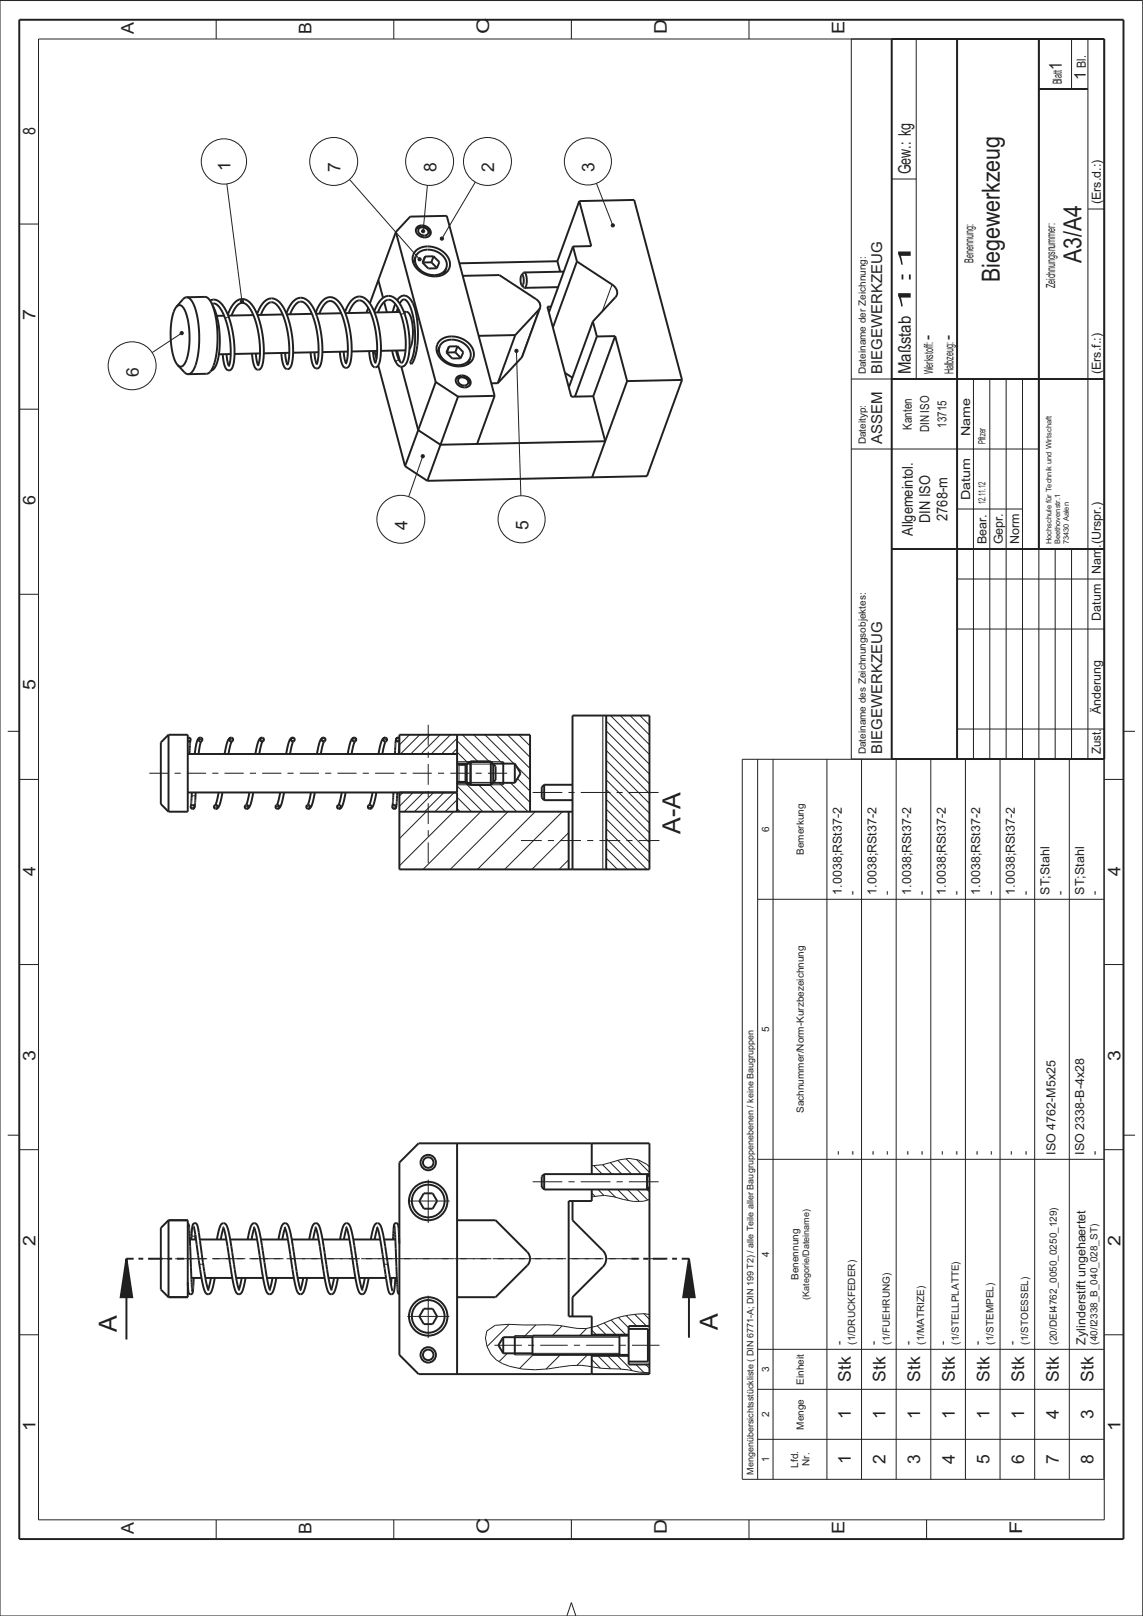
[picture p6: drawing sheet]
<svg xmlns="http://www.w3.org/2000/svg" width="210mm" height="297mm" viewBox="0 0 210 297" stroke-linecap="round" stroke-linejoin="round" font-family="sans-serif">
<path d="M126.5 231.2l1.1 7.1h-2.1z" fill="#231f20"/>
<path d="M126.5 231.2l1.1 7.1h-2.1z" fill="none" stroke="#231f20" stroke-width=".36"/>
<path d="M23.2 231.2l1.1 7.1h-2.1z" fill="#231f20"/>
<g fill="none" stroke="#231f20" stroke-width=".36">
<path d="M163.8 7.2h39v132.2h-39zM175.8 7.2v132.2M190.8 16.3h9M190.8 7.2v93.7M163.8 69.6h39M163.8 100.9h39M23.2 231.2l1.1 7.1h-2.1zM24.5 231.2h-1.3v14.9M25.4 231.2h.9M27.2 231.2h2.6M30.7 231.2h.9M32.5 231.2h1.3"/>
<path d="M115.9 231.2h1.3M118.1 231.2h.9M119.9 231.2h2.6M123.4 231.2h.9M125.2 231.2h1.3v14.5"/>
</g>
<g fill="none" stroke="#231f20" stroke-width=".18">
<path d="M34.9 135.6l-.4 .1M35 136l-.5 .1M37 136.1l-.2 .1M37.1 135.7l-.6 .2M42.7 136.1l-.4 .1M42.8 135.7l-.7 .2M48.4 135.7l-.6 .1M48.4 136l-.5 .2M54 135.6l-.6 .2M54.1 136l-.6 .1M59.6 135.6l-.5 .1M59.8 135.9l-.7 .2"/>
<path d="M65.2 135.5l-.4 .2M65.4 135.8l-.6 .2M70.8 135.5l-.3 .1M71.1 135.8l-.7 .2M73.3 135.6l-.5 .1M73.3 135.9l-.5 .2M75.2 135l-1.9 1.8M77.1 135l-3.6 3.5M79 135l-3.6 3.5M80.8 135l-3.5 3.5M82.7 135l-3.5 3.5M83.9 137.5l-1 1"/>
<path d="M83.9 135.6l-2.8 2.9M83.9 138.2l2.1 2M83.9 136.1l3.9 3.8M84.9 135l5 4.9M87 135l5.3 5.3M89.1 135l5.3 5.3M91.1 135l6.2 6.2M93.2 135l4.1 4.1M95.3 135l2 2M111.3 139.7l8 7.9M111.3 137.9l8 7.9M111.3 136.1l8 7.9"/>
<path d="M111.3 134.3l8 7.9M111.3 132.5l8 7.9M112.1 131.4l7.2 7.2M113.9 131.4l5.4 5.4M115.7 131.4l3.6 3.6M117.5 131.4l1.8 1.8M35.5 147.9l-.4 .1M35.7 148.2l-.7 .2M39.7 147.9h-.3M40 148.2l-.7 .1M45.5 148.5l-.3 .1M45.6 148.1l-.7 .2"/>
<path d="M51.2 148.4l-.4 .1M51.3 148.1l-.7 .1M56.9 148l-.7 .2M56.9 148.4l-.5 .1M62.5 148l-.6 .1M62.6 148.3l-.6 .2M68.1 147.9l-.5 .2M68.2 148.3l-.6 .1M72.4 147.9h-.2M72.7 148.2l-.6 .1M74 145.6l-.7 .6M75.9 145.6l-2.6 2.5"/>
<path d="M77.8 145.6l-3.6 3.5M78.3 149.1l-5 5M79.6 145.6l-3.5 3.5M81.5 145.6l-3.5 3.5M83.3 149.1l-10 10M83.4 145.6l-3.5 3.5M83.9 148.8l-.3 .3M83.9 146.9l-2.1 2.2M83.9 148.5l.6 .6M83.9 146.5l2.7 2.6M83.9 144.4l4.8 4.7M85.4 143.8l5.3 5.3"/>
<path d="M87.9 144.2l4.9 4.9M88.3 149.1l-10.6 10.6M89.9 144.2l5 4.9M91.7 143.8l5.3 5.3M93.3 149.1l-10.6 10.6M93.7 143.8l3.6 3.6M94.8 140.7l2.5 2.6M95 143l2.3 2.3M98.3 149.1l-10.6 10.6M103.3 149.1l-10.6 10.6M104.4 157.9l-1.7 1.8M104.4 153l-6.7 6.7"/>
<path d="M111.3 159.4l.3 .3M111.3 157.6l2.1 2.1M111.3 155.8l3.9 3.9M111.3 154l5.7 5.7M111.3 152.2l7.5 7.5M111.3 150.4l8 8M111.3 148.6l8 8M111.3 146.8l8 8M111.3 145l8 8M111.3 143.2l8 8M111.3 141.5l8 7.9M108.7 219.2l.6 .6"/>
<path d="M108.7 215.6l.1 .1M109 214.1l1.6 1.6M109.8 218.5l1.1 1.1M110.7 214l1.7 1.7M111.6 218.5l1.4 1.4M112.1 213.6l2.1 2.1M113.4 218.5l2 2M113.5 213.2l2.5 2.5M115 212.9l2.8 2.8M115.2 218.5l2.2 2.2M116.9 213l2.4 2.4M117 218.5l1.9 1.9"/>
<path d="M118.8 218.5l.5 .5M33.8 231.2h1.7M36.7 231.2h1.1M38.9 231.2h3.5M43.5 231.2h1.2M45.8 231.2h3.4M50.4 231.2h1.1M52.6 231.2h3.5M57.2 231.2h1.1M59.5 231.2h3.4M64 231.2h1.2M66.3 231.2h3.4"/>
<path d="M70.9 231.2h1.1M73.2 231.2h3.4M77.7 231.2h1.2M80 231.2h3.4M84.6 231.2h1.1M86.8 231.2h3.5M91.4 231.2h1.1M93.7 231.2h3.4M98.2 231.2h1.2M100.5 231.2h3.4M105.1 231.2h1.1M107.4 231.2h3.4"/>
<path d="M111.9 231.2h1.2M114.2 231.2h1.7M93.2 248.6l-1.5 1.5M93.5 243.3l-4.1 4M97.9 248.9l-2.5 2.5M98.4 243.4l-2.3 2.2M102.9 248.9l-2.6 2.6M103.2 243.6l-1.8 1.8M107.8 244l-1.4 1.4M107.9 248.9l-2 1.9M108.7 249.7l1.6 1.6M108.7 244.3l.8 .9"/>
<path d="M109.7 243.5l1.6 1.7M109.8 249.1l2.4 2.3M110.9 243l2.2 2.2M111.6 249.1l2.4 2.4M112.2 242.5l2.7 2.7M113.4 249.1l2.7 2.7M113.5 242l2 1.9M115 241.7l1.9 1.9M115.2 249.1l.3 .2M116.6 241.5l2.1 2.1M116.8 250.7l1.4 1.4M118.2 241.3l1.1 1"/>
<path d="M118.6 250.7l.7 .6"/>
</g>
<path d="M44.2 55.2l.2-.1 .3 .1v.3l-.1 .2h-.3l-.2-.2z" fill="#231f20"/>
<path d="M44.2 55.2l.2-.1 .3 .1v.3l-.1 .2h-.3l-.2-.2z" fill="none" stroke="#231f20" stroke-width=".18"/>
<path d="M80.9 43.6l.2-.1 .3 .1 .1 .3-.2 .2h-.3l-.2-.2z" fill="#231f20"/>
<path d="M80.9 43.6l.2-.1 .3 .1 .1 .3-.2 .2h-.3l-.2-.2z" fill="none" stroke="#231f20" stroke-width=".18"/>
<path d="M112.3 41.2l.2-.1 .3 .1v.3l-.1 .2h-.3l-.2-.2z" fill="#231f20"/>
<path d="M112.3 41.2l.2-.1 .3 .1v.3l-.1 .2h-.3l-.2-.2z" fill="none" stroke="#231f20" stroke-width=".18"/>
<path d="M77.4 83.6l.2-.1 .3 .1v.3l-.1 .2h-.3l-.2-.2z" fill="#231f20"/>
<path d="M77.4 83.6l.2-.1 .3 .1v.3l-.1 .2h-.3l-.2-.2z" fill="none" stroke="#231f20" stroke-width=".18"/>
<path d="M94.6 64.3l.2-.2 .3 .2v.2l-.1 .2h-.3l-.2-.2z" fill="#231f20"/>
<path d="M94.6 64.3l.2-.2 .3 .2v.2l-.1 .2h-.3l-.2-.2z" fill="none" stroke="#231f20" stroke-width=".18"/>
<path d="M33.1 61l.3-.1 .2 .1 .1 .3-.2 .2h-.3l-.1-.2z" fill="#231f20"/>
<path d="M33.1 61l.3-.1 .2 .1 .1 .3-.2 .2h-.3l-.1-.2z" fill="none" stroke="#231f20" stroke-width=".18"/>
<path d="M76.8 47.4l.3-.1 .2 .1 .1 .3-.2 .2h-.3l-.1-.2z" fill="#231f20"/>
<path d="M76.8 47.4l.3-.1 .2 .1 .1 .3-.2 .2h-.3l-.1-.2z" fill="none" stroke="#231f20" stroke-width=".18"/>
<path d="M77.5 42.3l.2-.1 .2 .1 .1 .2-.2 .3h-.2l-.2-.3z" fill="#231f20"/>
<g fill="none" stroke="#231f20" stroke-width=".18">
<path d="M0 .1h209.9v296.8h-209.9zM7.1 7.2h195.7v272h-195.7zM39.7 3.6v3.6M72.3 3.6v3.6M104.9 3.6v3.6M137.5 3.6v3.6M156.3 7.2v132.2h46.5M163.8 7.2v132.2M168.3 7.2v62.4M175.8 7.2v132.2M190.8 7.2v132.2M190.8 16.3h9"/>
<path d="M196.8 7.2v9.1M199.8 7.2v132.2M41.7 33.8l2.7 21.3M64.2 33l12.7 14.4M78.5 34l-.8 8.2M87.3 33.5l-6 10.1M109.5 33.7l2.9 7.4M163.8 32.9h4.5M199.8 38.4h3M3.5 41.2h3.6M42.1 58.4l-.5-.1-.2 .3M74.3 57.7h-.4l-.3 .2"/>
<path d="M77.5 42.3l.2-.1 .2 .1 .1 .2-.2 .3h-.2l-.2-.3zM99 56.9l-3.3 8.8M112.4 52.3l-1.8 4.9M3.5 75.2h3.6M33.1 61.4l-5.2 3.4M72.8 66.6v.1M73.4 66.3h-.1a.36 .36 0 0 0-.4-.1 .36 .36 0 0 0-.1 .4M94.8 64.8l.9 26.3M156.3 69.6h46.5M178.8 69.6v69.8M181.8 69.6v69.8M184.8 69.6v69.8"/>
<path d="M187.8 69.6v69.8M77.5 84.1l-2.4 7.1M156.3 82.5h34.5M175.8 93.5h12M3.5 109.2h3.6M163.8 100.9h39M175.8 115.6h27M175.8 106.4h27M193.8 100.9v38.5M196.8 100.9v38.5M1.4 134.3h2.1M78.6 133.1v3.9"/>
<path d="M78.6 138.1v1.1M83.9 139.9h2.5M90.1 139.9h2.3M110.7 131.4v28.3M136.3 139.5h66.4v132.2h-66.4zM139.1 139.5v132.2M142 139.5v132.2M151.9 139.5v132.2M158.2 139.5v132.2M164.6 139.5v132.2M170.9 139.5v132.2M175.8 133.9h27"/>
<path d="M177.3 139.5v132.2M183.7 139.5v132.2M190 139.5v132.2M196.4 139.5v132.2M206.3 134.3h2.1M3.5 143.2h3.6M27.4 142h3.5M32.1 142h1.1M34.3 142h3.6M35.2 146.4a.37 .37 0 0 1 .3-.2 .37 .37 0 0 1 .4 .2M39 142h1.1M41.2 142h3.6"/>
<path d="M45.9 142h1.1M48.1 142h3.6M52.8 142h1.1M55.1 142h3.5M59.7 142h1.1M62 142h3.5M66.6 142h1.1M68.9 142h3.5M73.5 142h1.2M75.8 142h3.5M78.6 140.3v3.9M78.6 145.3v1.1"/>
<path d="M78.6 147.5v3.9M78.6 152.5v1.1M78.6 154.8v3.8M80.4 142h1.2M82.7 142h3.5M83.9 144.2h2.5M84.3 140.5v3.1M85.4 140.5v3.1M85.6 140.4v3.3M85.7 143.7h4.9M85.7 140.4h4.9M87.3 142h1.2"/>
<path d="M89.6 142h3.5M90.1 144.2h2.3M95.7 154.4h3.8M97.8 145.6h5.5M100.6 154.4h1.1M102.9 154.4h3.8M104.4 145.6h1.1M106.6 145.6h5.5M107.8 154.4h1.2M110.1 154.4h3.8M113.2 145.6h1.2M115 154.4h1.2"/>
<path d="M115.5 145.6h5.4M117.3 154.4h3.8M202.8 143.2h3.5M3.5 177.2h3.6M139.1 165.2h63.6M202.8 177.2h3.5M1.4 208.5h2.1M3.5 211.2h3.6M78.6 216.7v8M97.8 217.1h5.5M104.4 217.1h1.1M106.6 217.1h5.5"/>
<path d="M108.7 219.8a10.8 10.8 0 0 1 5.8 .5l1.8 .4h1.8l1.2-.4M108.7 214.1a12.8 12.8 0 0 0 5.2-1.1 5.3 5.3 0 0 1 5.4 1.4M113.2 217.1h1.2M115.5 217.1h5.4M139.1 213h63.6M202.8 211.2h3.5M206.3 208.5h2.1M27.4 231.2h.1M27.4 231.2h3.6M32.2 231.2h1.1M34.4 231.2h3.6M35.2 226.8l.2 .3 .5-.2"/>
<path d="M37.3 232.2h-.7M39.2 231.2h1.1M41.4 231.2h3.7M46.2 231.2h1.1M48.4 231.2h3.7M53.2 231.2h1.1M55.4 231.2h3.7M60.2 231.2h1.1M62.5 231.2h3.6M67.2 231.2h1.1M69.5 231.2h3.6M71.2 232.2h-.7"/>
<path d="M74.2 231.2h1.1M74.9 220.6h7.7M76.5 231.2h3.6M78.6 238v7.8M81.2 231.2h1.2M83.5 231.2h3.6M88.2 231.2h1.2M90.5 231.2h3.6M95.2 231.2h1.2M97.5 231.2h3.6M102.2 231.2h1.2M104.5 231.2h3.6"/>
<path d="M109.3 231.2h1.1M111.5 231.2h3.6M116.3 231.2h1.1M118.5 231.2h3.6M3.5 245.2h3.6M74.8 241.8h7.7M90.8 247.1h5M94.5 248.9h3.3M94.5 245.4h3.3M97 247.1h1.1M97.8 248.6h16M97.8 245.6h16"/>
<path d="M99.2 247.1h5.1M105.4 247.1h1.1M107.6 247.1h5.1M113.8 247.1h1.1M116.1 247.1h5M119.3 241.5a13.7 13.7 0 0 0-6.5 .8l-1.7 .6a8.9 8.9 0 0 1-6.8 .9 35.2 35.2 0 0 0-8.2-.4l-2.7-.1-2.5 .2-1.5 1a5.3 5.3 0 0 0 4.2 6.5 19 19 0 0 0 9.1 .1 14.4 14.4 0 0 1 6.6 .1l1.2 .2a28.5 28.5 0 0 1 6.9 .7l1.9 .1M139.1 255.2h63.6M139.1 247.9h63.6M202.8 245.2h3.5M39.7 279.2v3.5M72.3 279.2v3.5M104.9 279.2v3.5"/>
<path d="M137.5 279.2v3.5M139.1 264.4h63.6M170.2 279.2v3.5M104.1 296.9l.8-2.5 .9 2.5"/>
<circle cx="41.1" cy="29.7" r="4.2"/>
<circle cx="61.3" cy="29.7" r="4.4"/>
<circle cx="78.9" cy="29.7" r="4.4"/>
<circle cx="89.5" cy="29.7" r="4.4"/>
<circle cx="108" cy="29.7" r="4.3"/>
<circle cx="24.3" cy="67.2" r="4.4"/>
<circle cx="73.6" cy="95.4" r="4.4"/>
<circle cx="95.8" cy="95.4" r="4.3"/>
</g>
<g fill="none" stroke="#231f20" stroke-width=".36">
<path d="M3.5 3.6h202.8v279.1h-202.8zM106.4 36.9l10.1-.2 8.7 33.1M106.4 36.9l2.2 8.3-3.4 .1M106.4 36.9l-4 11.1M32.4 56.4a6.5 6.5 0 0 0-1 3.9 10.8 10.8 0 0 0 1.2 6.8M32.4 56.4a.8 .8 0 0 1 .8-.3 .8 .8 0 0 1 .6 .7 14 14 0 0 1 .2 9.9 .78 .78 0 0 1-.6 .6 .78 .78 0 0 1-.8-.2M34.3 54.6l3.4-.1a2.46 2.46 0 0 1 1.5 2 17.3 17.3 0 0 1-.3 11.4 1.28 1.28 0 0 1-1 .8h-3.3M34.3 54.6l-.6 .3-1.3 1.5M34.3 54.6h.1a2.46 2.46 0 0 1 1.4 2 18.1 18.1 0 0 1-.2 11.2l-.5 .7-.5 .2M38.6 55.2a1.69 1.69 0 0 1 2.3 .9 16.3 16.3 0 0 1 1.8 11.4l-.3 .4-.3 .1M38.9 55.8a1 1 0 0 1 1.3 .5l.6 1 .6 1.3M39 56.1a15.7 15.7 0 0 1 .6 11.2l-.4 .5-.4 .3"/>
<path d="M41.2 58h-1.4M41.4 58.6a15.2 15.2 0 0 1 .6 8.7M41.4 58.6h.1M41.8 57.8a3.9 3.9 0 0 1 2.6-2.9 2.39 2.39 0 0 1 2.1 1.4 16.3 16.3 0 0 1 1.6 11.1l-.3 .4-.4 .1M42.5 58a3.1 3.1 0 0 1 2-2.4 2.43 2.43 0 0 1 1.8 1.7 16.2 16.2 0 0 1 1.1 9.8v.1M46.5 57.9l-4.6 .1M47.2 57.7a3.9 3.9 0 0 1 2.5-2.9 2.39 2.39 0 0 1 2.2 1.4 16.3 16.3 0 0 1 1.5 11.1 .71 .71 0 0 1-.8 .5 .71 .71 0 0 1-.6-.7l-.3-2.3M47.9 57.9a3.2 3.2 0 0 1 2-2.4 2.44 2.44 0 0 1 1.8 1.7 16.2 16.2 0 0 1 1.1 9.8l-.1 .1M51.9 57.8l-4.6 .1M52.6 57.6a3.9 3.9 0 0 1 2.5-2.9 2.6 2.6 0 0 1 2.4 1.8 16.7 16.7 0 0 1 1.3 10.6 .71 .71 0 0 1-.8 .6 .71 .71 0 0 1-.6-.8l-.4-2.2M53.3 57.7a3.2 3.2 0 0 1 1.9-2.3 2.28 2.28 0 0 1 1.8 1.6 16.4 16.4 0 0 1 1.2 9.8l-.1 .2M57.3 57.7l-4.6 .1"/>
<path d="M58 57.5a3.9 3.9 0 0 1 2.5-2.9 2.4 2.4 0 0 1 2.1 1.4 16.3 16.3 0 0 1 1.6 11l-.3 .5-.3 .1M58.7 57.6a3.2 3.2 0 0 1 1.9-2.3 2.44 2.44 0 0 1 1.8 1.7 16.2 16.2 0 0 1 1.2 9.7l-.1 .2M62.7 57.5l-4.7 .1M63.3 57.4a3.9 3.9 0 0 1 2.6-2.9 2.39 2.39 0 0 1 2.1 1.4 16.3 16.3 0 0 1 1.6 11 .71 .71 0 0 1-.8 .6 .71 .71 0 0 1-.6-.8l-.4-2.2M64 57.5a3.2 3.2 0 0 1 2-2.3 2.43 2.43 0 0 1 1.8 1.7 16.2 16.2 0 0 1 1.1 9.7v.2M67.6 56.6l-.3 .8M68 57.4l-4.6 .1M68.7 57.2a3.9 3.9 0 0 1 2.6-2.8 2.6 2.6 0 0 1 2.4 1.8 15.2 15.2 0 0 1 1.1 10.2 1.03 1.03 0 0 1-.9 1 1.03 1.03 0 0 1-1.1-.7M69.5 51.5l.8 3.2M70.5 55.5l.5 1.9M71.4 55.1a2.28 2.28 0 0 1 1.7 1.5 14.2 14.2 0 0 1 .9 9.7l-.3 .4M71.4 55.1a2.65 2.65 0 0 0-1.9 2l-.1 .3"/>
<path d="M72.6 55.8l-.5 1.5M72.7 42.6l2.6-2.8 6.7-.2 8.8 33.1M72.7 42.6l7.3 27.6M72.7 42.6l-4.8 13.1M73.1 56.6l-.3 .7M73.4 57.3l-4.6 .1M74.2 57.3h.6a3 3 0 0 1 .9 2.3 6.7 6.7 0 0 1-.4 4.4l-.1 .1M74.2 55l-.4 .2-.4 .6M74.2 55a2.2 2.2 0 0 1 1.3 1.8 15.5 15.5 0 0 1 0 9.4l-.1 .4 .1 .3a7.3 7.3 0 0 0 1.2-4.4 12.9 12.9 0 0 0-1.2-7.4 1.37 1.37 0 0 0-1.3-.8 1.37 1.37 0 0 0-1.3 .9M74.2 55h.1M76 48.1l-.1 .1M76.3 47.2a2.84 2.84 0 0 1 4.1-.9 2.52 2.52 0 0 1 1.6 2.9"/>
<path d="M76.3 47.2a2.76 2.76 0 0 0 2.4 3.2 2.59 2.59 0 0 0 3.3-1.2M76.3 47.2l-.4 1.1M76.4 42.2a1.28 1.28 0 0 1 1.2-.5l1 .4 .3 .4 .1 .5M76.4 46a4 4 0 0 1 6.2 2.4 2.49 2.49 0 0 1-2.9 2.4 3.7 3.7 0 0 1-3.9-3.7l.2-.6zM76.6 41.7a1.52 1.52 0 0 1 1.7-.1 1.52 1.52 0 0 1 .8 1.4 1.47 1.47 0 0 1-1.7 .5 1.47 1.47 0 0 1-1-1.5zM77 42l.4-.2a.96 .96 0 0 1 1.1 1.2 1 1 0 0 1-1.1 .1 1 1 0 0 1-.5-1zM77.7 48.2l-.1 .1M78.1 47.1l-.4 1.1M79 43h.1M79 43v.1M79.2 48.2l1 1M79.2 48.2h-1.5"/>
<path d="M79.6 47.1l-.4 1.1M79.6 47.1l1.1 1.1-.5 1.1h-1.5l-1.1-1.1 .5-1.1M79.6 47.1h-1.5M81.6 50.1l.1 .2M82 49.2l-.4 1.1M85 50.7l6.7-.2 6.9 4.6 .6 .7v.8M95.8 50.6l-.1 .1a2.34 2.34 0 0 0 .1 1.7M95.8 50.6v-.1a1.66 1.66 0 0 1 .1 1.9h-.1M95.8 52.4l.5 .5M96.3 50.1l-.5 .5M96.3 50.1a2.94 2.94 0 0 1 .2 2.7l-.2 .1M99.2 56.6l-3.3 8.9-4.5 4.9"/>
<path d="M99.2 56.6l-4.6 5M101.2 56.3h-.7l4.4 16.6 4-.1M102.4 48l.5 1.9M102.4 48l-18 .4M102.5 52.7l-6.2 .2M103.5 49.9l-7.2 .2M105.2 45.3l.7 2.7M105.2 45.3l-4.4 12.1M105.9 48l6.5 4.3a1.5 1.5 0 0 1 .6 2.3l-4.1 4.5M105.9 48l-4.4 12.2M108.9 59.1l.7 2.7M108.9 59.1l-4.4 12.1"/>
<path d="M32.6 67.1l1.4 1.4 .6 .2M40.9 65.1l.1 .6a2.76 2.76 0 0 0 .9 2.3h.2M41.6 65.1l.2 1.3 .2 .8M42 68h.1M42.4 65l-2.2 .1M46.3 65v.6a2.76 2.76 0 0 0 1 2.3h.1M47 64.9l.1 1.4 .3 .8M47.4 67.9h.1M47.7 64.9l-4.6 .1M52.4 64.8l.1 1.4 .3 .8M53.1 64.8l-4.7 .1M57.7 64.7l.2 1.3 .3 .9"/>
<path d="M58.5 64.7l-4.7 .1M62.4 64.6l.1 .6a2.76 2.76 0 0 0 .9 2.4h.2M63.1 64.6l.2 1.3 .2 .9M63.6 67.6h.1M63.9 64.6l-4.7 .1M68.5 64.5l.2 1.3 .2 .9M68.8 64.5l.3 1.4M69.3 64.5l-4.7 .1M69.5 67.1l4.9 18.5M72 64.4l.3 1.1 .5 1.2M72.7 64.4l.7 1.9M72.8 66.7h.1"/>
<path d="M72.9 64.4l.6 2M73.4 66.3h.1M73.4 66.3l.3 .4M73.7 67.4l3.1 11.6 4.1 2.7 30.2-.6-2.2-8.3M73.7 66.7h.1M74.5 64.4l-4.5 .1M80 70.2l4.1 2.7M80 70.2l-5.6 15.4M80.4 64.6l-.1 .1M80.7 63.7a2.84 2.84 0 0 1 4.1-.8 2.52 2.52 0 0 1 1.6 2.9M80.7 63.7a2.76 2.76 0 0 0 2.4 3.2 2.59 2.59 0 0 0 3.3-1.1M80.7 63.7l-.4 1.1"/>
<path d="M80.8 62.6a4 4 0 0 1 6.2 2.3 2.49 2.49 0 0 1-3 2.4 3.8 3.8 0 0 1-3.8-3.4l.2-.7zM82.1 64.8h-.1M82.5 63.6l-.4 1.2M83.6 64.7l-1.5 .1M83.6 64.7l1 1.1M83.7 69.7a1.28 1.28 0 0 1 1.2-.4 1.43 1.43 0 0 1 1.4 1.4M84 69.2a1.52 1.52 0 0 1 1.6-.1 1.52 1.52 0 0 1 .8 1.5 1.47 1.47 0 0 1-1.7 .5 1.47 1.47 0 0 1-1-1.5zM84 63.6l1.1 1.1-.5 1.1-1.6 .1-1-1.1 .5-1.2M84 63.6l-.4 1.1M84 63.6h-1.5M84.1 72.9l-5.6 15.4M84.3 69.5l.5-.2a.96 .96 0 0 1 1.1 1.3 1 1 0 0 1-1.2 .1 1 1 0 0 1-.5-1.1z"/>
<path d="M86 66.7l.1 .1M86.4 65.8l-.5 1.1M90.8 72.7l-3.2 8.9M90.8 72.7l-6.7 .2M91.4 70.4h-1.2M94.6 61.6l-3.2 8.8M94.6 61.6l-6.7 .1M103.7 68.5l1.4 .9M109.6 61.8l-4 11.1M113 61.7l2.2 8.3M113 61.7l-4.1 11.1M113 61.7l-3.4 .1"/>
<path d="M115.2 70l-6.5 17.7M125.2 69.8l-6.4 17.7-10.1 .2M125.2 69.8l-10 .2M74.4 85.6l4.1 2.7M108.7 87.7l-30.2 .6M30.9 135h3.6v14.1h-3.6M30.9 135v14.1M30.9 135l-1.4 1.4v11.3l1.4 1.4M34.5 136.2h.2M34.5 138.5h49.4M34.7 135.5l-.2 .1M34.7 135.5h.1"/>
<path d="M34.7 135.5a.35 .35 0 0 1 .3 .4 .35 .35 0 0 1-.3 .3M34.7 136.2h.1M35 136l-.2 2.5M36.8 135.5a1.33 1.33 0 0 0-.8 1.4l-.2 1.6M36.8 135.5a.35 .35 0 0 0-.3 .4 .35 .35 0 0 0 .3 .3M36.8 135.5h.1M36.8 135.5a.35 .35 0 0 1 .4 .4 .35 .35 0 0 1-.4 .3M36.8 136.2h.1M36.9 136.3l-.4 2.2M42.5 136.2h.1M42.5 135.5a1.56 1.56 0 0 0-.9 1.5l-.4 1.5M42.5 135.5h-.1a.35 .35 0 0 0-.3 .4 .35 .35 0 0 0 .4 .3"/>
<path d="M42.5 135.5h.1M42.5 135.5a.35 .35 0 0 1 .3 .4 .35 .35 0 0 1-.3 .3M42.6 136.2l-.6 2.3M48.1 136.2h.1M48.1 135.5a1.6 1.6 0 0 0-.9 1.5l-.3 1.5M48.1 135.5a.35 .35 0 0 0-.3 .4 .35 .35 0 0 0 .3 .3M48.1 135.5h.1M48.1 135.5h.1a.35 .35 0 0 1 .3 .4 .35 .35 0 0 1-.4 .3M48.2 136.2l-.6 2.3M53.8 135.5a1.82 1.82 0 0 0-1 1.7l-.2 1.3M53.8 135.5a.35 .35 0 0 0-.4 .4 .35 .35 0 0 0 .4 .3M53.8 135.5h.1"/>
<path d="M53.8 135.5a.35 .35 0 0 1 .3 .4 .35 .35 0 0 1-.3 .3M53.8 136.2h.1M53.8 136.2l-.5 2.3M53.9 136.2h-.1M59.4 136.2h.1M59.4 135.5a1.56 1.56 0 0 0-.9 1.5l-.3 1.5M59.4 135.5a.35 .35 0 0 0-.3 .4 .35 .35 0 0 0 .3 .3M59.4 135.5h.1a.35 .35 0 0 1 .3 .4 .35 .35 0 0 1-.4 .3M59.4 135.5h.1M59.5 136.2l-.6 2.3M65.1 136.2h.1M65.1 135.5a1.6 1.6 0 0 0-.9 1.5l-.3 1.5"/>
<path d="M65.1 135.5h-.1a.35 .35 0 0 0-.3 .4 .35 .35 0 0 0 .4 .3M65.1 135.5a.35 .35 0 0 1 .3 .4 .35 .35 0 0 1-.3 .3M65.1 135.5h.1M65.2 136.2l-.6 2.3M70.7 135.5a1.82 1.82 0 0 0-.9 1.7l-.3 1.3M70.7 135.5a.35 .35 0 0 1 .4 .4 .35 .35 0 0 1-.4 .3M70.7 135.5a.35 .35 0 0 0-.3 .4 .35 .35 0 0 0 .3 .3M70.7 136.2h.1M70.8 136.2l-.6 2.3M70.8 136.2h.1M73.1 135.5l-.3 .1-.1 .3-.2 2.6M73.1 135.5a.35 .35 0 0 0-.4 .4 .35 .35 0 0 0 .4 .3"/>
<path d="M73.1 135.5h.1M73.1 135.5l.2 .1M73.1 136.2h.1M73.3 136.5l-.1 2M73.3 136.1l-.2 .1M73.3 138.5v-3.5h24v14.1M83.9 135v14.1M86.4 139.9a2.31 2.31 0 0 1-2.3 .5l-.2-.2M86.4 139.9h3.7M86.4 139.9v4.3M90.1 139.9l.9 .9v2.5l-.9 .9M90.1 139.9v4.3"/>
<path d="M92.4 139.9v4.3M111.3 131.4v28.3M34.5 145.6h49.4M35.2 145.6l-.1 2.4M35.4 147.9a.35 .35 0 0 0-.4 .3 .35 .35 0 0 0 .4 .4M35.4 147.9h.1M35.4 147.9a.35 .35 0 0 1 .3 .3 .35 .35 0 0 1-.3 .4M35.4 148.6h.1M35.9 145.6l-.2 2.6-.1 .3-.2 .1M39.6 147.9a.35 .35 0 0 0-.3 .4 .35 .35 0 0 0 .3 .3M39.6 147.9h.1M39.6 147.9a.35 .35 0 0 1 .4 .3 .35 .35 0 0 1-.4 .4"/>
<path d="M40.2 145.6l-.6 2.3M40.9 145.6l-.5 2a1.17 1.17 0 0 1-.8 1M45.3 147.9h-.1a.35 .35 0 0 0-.3 .4 .35 .35 0 0 0 .4 .3M45.3 147.9h.1M45.3 148.6h.1M45.3 147.9a.35 .35 0 0 1 .3 .3 .35 .35 0 0 1-.3 .4M45.8 145.6l-.6 2.2M46.5 145.6l-.4 1.7a1.43 1.43 0 0 1-.8 1.3M50.8 147.9a.35 .35 0 0 0-.2 .4 .35 .35 0 0 0 .3 .3M50.9 147.9h-.1M50.9 147.9h.1M51 148.6h-.1"/>
<path d="M51 147.9a.35 .35 0 0 1 .3 .3 .35 .35 0 0 1-.3 .4M51.5 145.6l-.7 2.3M52.2 145.6l-.4 1.8a1.38 1.38 0 0 1-.8 1.2M56.5 147.9h.1M56.6 147.9h-.1a.35 .35 0 0 0-.3 .4 .35 .35 0 0 0 .4 .3M56.6 147.9h.1M56.6 147.9a.35 .35 0 0 1 .3 .3 .35 .35 0 0 1-.3 .4M56.6 148.6h.1M57.1 145.6l-.6 2.3M57.8 145.6l-.4 2a1.17 1.17 0 0 1-.8 1M62.2 147.9a.35 .35 0 0 0-.3 .4 .35 .35 0 0 0 .3 .3M62.2 148.6h.1"/>
<path d="M62.2 147.9h.1M62.3 147.9a.35 .35 0 0 1 .3 .3 .35 .35 0 0 1-.3 .4M62.8 145.6l-.6 2.2M63.5 145.6l-.4 1.7a1.43 1.43 0 0 1-.8 1.3M67.9 147.9h-.1a.35 .35 0 0 0-.3 .4 .35 .35 0 0 0 .4 .3M67.9 147.9h.1M67.9 148.6h.1M67.9 147.9a.35 .35 0 0 1 .4 .3 .35 .35 0 0 1-.4 .4M68.4 145.6l-.6 2.3M69.1 145.6l-.4 1.8a1.38 1.38 0 0 1-.8 1.2M72.3 145.6l-.2 2.4M72.4 147.9h-.1a.35 .35 0 0 0-.3 .4 .35 .35 0 0 0 .4 .3"/>
<path d="M72.4 147.9h.1M72.4 147.9a.35 .35 0 0 1 .3 .3 .35 .35 0 0 1-.3 .4M72.4 148.6h.1M73 145.6l-.2 2.6-.1 .2-.3 .2M73.3 145.6v14.1h46v-28.3h-14.2v28.3M73.3 149.1h31.8M83.9 144l.4-.4a2.27 2.27 0 0 1 2.1 .6M83.9 140.2h.1M83.9 143.9h.1M84 143.8h1.8M84 140.3h1.8M85.7 140.4v3.3"/>
<path d="M86.4 144.2h3.7M90.5 143.8h4M90.5 140.3h4M90.6 140.4v3.3M94.5 140.3v3.5M94.5 140.3l1.1 1.7-1.1 1.8M99.9 144.2v2.8M99.9 147h5.2M99.9 144.2h5.2M99.9 144.2l-.4 .4v1.9l.4 .5M104.4 149.1v10.6M76.9 210h42.4v42.4h-42.4l-3.6-3.5v-35.3z"/>
<path d="M77.8 219.2h1.7l.8 1.4-.8 1.4h-1.7l-.8-1.4zM83.9 210v42.4M99.9 215.7h.1M99.9 218.5h19.4M99.9 215.7h19.4M99.9 215.7v2.8M99.9 215.7l-.4 .4v2l.4 .4M108.7 210v5.7M108.7 218.5v2.1h-4.3v21.2h4.3v3.6M118.8 218.5h.1M119.3 216.1l-.5-.4v2.8M119.3 218.1l-.5 .4"/>
<path d="M30.9 224.2h3.6v14.1h-3.6M30.9 224.2l-1.4 1.4v11.3l1.4 1.4M30.9 224.2v14.1M34.5 224.7l.2 .3 .1 1.1 .5 11.2M34.9 227.7h1.1M35.1 234.8h1.9M35.1 227.7l.2-1.9a.89 .89 0 0 1 .6-1.1 2.16 2.16 0 0 1 .6 1.7l.1 .8a63.7 63.7 0 0 0 1.6 9.6l.1 .3M35.6 225.3l1.8 11.2a1.4 1.4 0 0 0 .8 1.3M35.6 234.8l-.2 2.5a.44 .44 0 0 1-.5 .4 .44 .44 0 0 1-.3-.6l-.1-1.5M35.9 227v.7M36.7 227.7h4.9M37.7 234.8h5"/>
<path d="M38.2 237.8h.1M38.7 234.8l-.5 2.1M39.4 234.8l-.3 1.6a1.55 1.55 0 0 1-.9 1.4M41 225.4l.5 2.2 1.5 8.9a1.46 1.46 0 0 0 .9 1.3M41.1 225.6l-.6 2.1M41.1 224.7a1.56 1.56 0 0 0-1 1.5l-.3 1.5M41.1 224.7a1.61 1.61 0 0 1 .9 1.5l1.4 8.7 .6 2.2M42.3 227.7h4.9M43.4 234.8h4.9M43.9 237.8h.1M44.4 234.8l-.5 2.1M45.1 234.8l-.4 1.7a1.45 1.45 0 0 1-.8 1.3"/>
<path d="M45.5 227.7l.3-1.7a1.28 1.28 0 0 1 .9-1.3 1.64 1.64 0 0 1 .9 1.5l1.5 9 .5 1.9M46.6 225.4l.1 .2M46.7 225.6l.5 1.9 1.5 9a1.42 1.42 0 0 0 .8 1.3M46.7 225.6l-.5 2.1M47.9 227.7h5M49 234.8h5M49.5 237.8h.1M49.6 237.1h.1M50 234.8l-.5 2.1M50.8 234.8l-.4 1.7a1.42 1.42 0 0 1-.9 1.3M52.2 225.4l.6 1.9 1.5 9.2a1.41 1.41 0 0 0 .9 1.3M52.3 224.7a1.66 1.66 0 0 0-.9 1.5l-.3 1.5"/>
<path d="M52.4 225.6l-.6 2.1M52.4 224.7h-.1M52.4 224.7a1.66 1.66 0 0 1 .9 1.5l1.4 8.7 .6 2.2M53.6 227.7h4.9M54.7 234.8h4.9M55.2 237.8h.1M55.7 234.8l-.5 2.1M56.4 234.8l-.3 1.6a1.55 1.55 0 0 1-.9 1.4M56.8 227.7l.4-1.8a1.09 1.09 0 0 1 1-1.2 3.5 3.5 0 0 1 .9 2.5l1.3 7.7 .5 2.2M57.9 225.4l.6 2.2 1.5 8.9a1.46 1.46 0 0 0 .8 1.3M58 225.6l-.5 2.1M59.2 227.7h5"/>
<path d="M60.3 234.8h5M60.9 237.8h-.1M61.3 234.8l-.5 2.1M62.1 234.8l-.4 1.7a1.46 1.46 0 0 1-.8 1.3M62.4 227.7l.4-1.7a1.28 1.28 0 0 1 .9-1.3 1.63 1.63 0 0 1 .9 1.5l1.4 8.5 .6 2.4M63.6 225.4l.1 .2M63.7 225.6l.4 1.9 1.5 9a1.11 1.11 0 0 0 1.1 1.2 3.5 3.5 0 0 0 .9-2.4l.1-.5M63.7 225.6l-.6 2.1M64.9 227.7h4.9M66 234.8h4.9M66.6 237.1h.1M67 234.8l-.5 2.1"/>
<path d="M68.1 227.7l.4-1.7a1.13 1.13 0 0 1 1-1.3 3.6 3.6 0 0 1 .9 2.5l1.2 7.6M69.2 225.4l.6 2.4 1.4 8.6a1.49 1.49 0 0 0 .7 1.4 1.42 1.42 0 0 0 .6-1.6l.1-1.4M69.3 225.6l-.5 2.1M70.5 227.7h2.1M71.6 234.8h1.3M71.6 234.8l.5 2.4M71.9 234.8l-.1 1.2M72.2 227.7l.1-2.5a.44 .44 0 0 1 .5-.5 .44 .44 0 0 1 .4 .6l.1 3.2M72.4 225.2l.6 11.4 .1 .9 .2 .2M73.3 227.7h.1M83.9 224.2h7.1l5.8 5.8a1.77 1.77 0 0 1 0 2.5l-5.8 5.8h-7.1M105.1 220.6v3.6l5.6 5.5a2.12 2.12 0 0 1 0 3l-5.6 5.6v3.5"/>
<path d="M77.8 240.4h1.7l.8 1.4-.8 1.4h-1.7l-.8-1.4zM92.4 245.6l-.9 1.5 .9 1.5M92.4 248.6h5.4M92.4 245.6v3M92.4 245.6h5.4M94.5 245.4v3.5M108.7 248.9v3.5M108.7 249.1h6.8M108.7 245.2h6.8M113.8 245.4v3.5M115.5 244.1h3.5v6h-3.5M115.5 245.4h-17.7v3.5h17.7"/>
<path d="M119.3 243.6h-3.8v7.1h3.8"/>
<circle cx="78.6" cy="213.6" r=".97"/>
<circle cx="78.6" cy="213.6" r="1.41"/>
<circle cx="78.6" cy="220.6" r="3"/>
<circle cx="78.6" cy="220.6" r="3.5"/>
<circle cx="78.6" cy="241.8" r="3"/>
<circle cx="78.6" cy="241.8" r="3.5"/>
<circle cx="78.6" cy="248.9" r=".97"/>
<circle cx="78.6" cy="248.9" r="1.41"/>
</g>
<path d="M85.7 140.3v3.5" fill="none" stroke="#231f20" stroke-width=".27"/>
<g font-size="4.6" fill="#231f20">
<text x="183.6" y="51.8" transform="rotate(-90 183.6 51.8)">Biegewerkzeug</text>
<text x="198.6" y="48.3" transform="rotate(-90 198.6 48.3)">A3/A4</text>
<text x="125" y="153.2" transform="rotate(-90 125 153.2)">A-A</text>
<text x="21.5" y="244.7" transform="rotate(-90 21.5 244.7)">A</text>
<text x="131.8" y="244.3" transform="rotate(-90 131.8 244.3)">A</text>
</g>
<g font-size="3.2" fill="#231f20">
<text x="24.6" y="6.2" transform="rotate(-90 24.6 6.2)">A</text>
<text x="57.2" y="6.2" transform="rotate(-90 57.2 6.2)">B</text>
<text x="89.8" y="6.2" transform="rotate(-90 89.8 6.2)">C</text>
<text x="122.5" y="6.2" transform="rotate(-90 122.5 6.2)">D</text>
<text x="155.1" y="6.2" transform="rotate(-90 155.1 6.2)">E</text>
<text x="195" y="12.9" transform="rotate(-90 195 12.9)">1</text>
<text x="6.5" y="24.8" transform="rotate(-90 6.5 24.8)">8</text>
<text x="42.4" y="31.4" transform="rotate(-90 42.4 31.4)">1</text>
<text x="62.5" y="31.7" transform="rotate(-90 62.5 31.7)">7</text>
<text x="80.1" y="31.7" transform="rotate(-90 80.1 31.7)">8</text>
<text x="90.8" y="31.7" transform="rotate(-90 90.8 31.7)">2</text>
<text x="109.2" y="31.6" transform="rotate(-90 109.2 31.6)">3</text>
<text x="167.2" y="32" transform="rotate(-90 167.2 32)">Gew.: kg</text>
<text x="6.5" y="58.8" transform="rotate(-90 6.5 58.8)">7</text>
<text x="171.4" y="62.5" transform="rotate(-90 171.4 62.5)">-</text>
<text x="175.1" y="62.5" transform="rotate(-90 175.1 62.5)">-</text>
<text x="25.5" y="69.2" transform="rotate(-90 25.5 69.2)">6</text>
<text x="167.2" y="68.8" transform="rotate(-90 167.2 68.8)">Maßstab 1:1</text>
<text x="6.5" y="92.8" transform="rotate(-90 6.5 92.8)">6</text>
<text x="74.9" y="97.4" transform="rotate(-90 74.9 97.4)">4</text>
<text x="97" y="97.3" transform="rotate(-90 97 97.3)">5</text>
<text x="6.5" y="126.8" transform="rotate(-90 6.5 126.8)">5</text>
<text x="6.5" y="160.8" transform="rotate(-90 6.5 160.8)">4</text>
<text x="205.8" y="160.8" transform="rotate(-90 205.8 160.8)">4</text>
<text x="6.5" y="194.8" transform="rotate(-90 6.5 194.8)">3</text>
<text x="205.8" y="194.8" transform="rotate(-90 205.8 194.8)">3</text>
<text x="6.5" y="228.9" transform="rotate(-90 6.5 228.9)">2</text>
<text x="205.8" y="228.9" transform="rotate(-90 205.8 228.9)">2</text>
<text x="156.3" y="253.9" transform="rotate(-90 156.3 253.9)">Stk</text>
<text x="162.6" y="253.9" transform="rotate(-90 162.6 253.9)">Stk</text>
<text x="169" y="253.9" transform="rotate(-90 169 253.9)">Stk</text>
<text x="175.3" y="253.9" transform="rotate(-90 175.3 253.9)">Stk</text>
<text x="181.7" y="253.9" transform="rotate(-90 181.7 253.9)">Stk</text>
<text x="188.1" y="253.9" transform="rotate(-90 188.1 253.9)">Stk</text>
<text x="194.4" y="253.9" transform="rotate(-90 194.4 253.9)">Stk</text>
<text x="200.8" y="253.9" transform="rotate(-90 200.8 253.9)">Stk</text>
<text x="6.5" y="262.9" transform="rotate(-90 6.5 262.9)">1</text>
<text x="156.3" y="260.7" transform="rotate(-90 156.3 260.7)">1</text>
<text x="162.6" y="260.7" transform="rotate(-90 162.6 260.7)">1</text>
<text x="169" y="260.7" transform="rotate(-90 169 260.7)">1</text>
<text x="175.3" y="260.7" transform="rotate(-90 175.3 260.7)">1</text>
<text x="181.7" y="260.7" transform="rotate(-90 181.7 260.7)">1</text>
<text x="188.1" y="260.7" transform="rotate(-90 188.1 260.7)">1</text>
<text x="194.4" y="260.7" transform="rotate(-90 194.4 260.7)">4</text>
<text x="200.8" y="260.7" transform="rotate(-90 200.8 260.7)">3</text>
<text x="205.8" y="262.9" transform="rotate(-90 205.8 262.9)">1</text>
<text x="156.3" y="269" transform="rotate(-90 156.3 269)">1</text>
<text x="162.6" y="269" transform="rotate(-90 162.6 269)">2</text>
<text x="169" y="269" transform="rotate(-90 169 269)">3</text>
<text x="175.3" y="269" transform="rotate(-90 175.3 269)">4</text>
<text x="181.7" y="269" transform="rotate(-90 181.7 269)">5</text>
<text x="188.1" y="269" transform="rotate(-90 188.1 269)">6</text>
<text x="194.4" y="269" transform="rotate(-90 194.4 269)">7</text>
<text x="200.8" y="269" transform="rotate(-90 200.8 269)">8</text>
<text x="24.6" y="281.7" transform="rotate(-90 24.6 281.7)">A</text>
<text x="57.2" y="281.7" transform="rotate(-90 57.2 281.7)">B</text>
<text x="89.8" y="281.7" transform="rotate(-90 89.8 281.7)">C</text>
<text x="122.5" y="281.7" transform="rotate(-90 122.5 281.7)">D</text>
<text x="155.1" y="281.7" transform="rotate(-90 155.1 281.7)">E</text>
<text x="187.7" y="281.7" transform="rotate(-90 187.7 281.7)">F</text>
</g>
<text font-size="2.9" fill="#231f20" x="199.4" y="14.7" transform="rotate(-90 199.4 14.7)">1</text>
<g font-size="2.8" fill="#231f20">
<text x="162" y="68.8" transform="rotate(-90 162 68.8)">BIEGEWERKZEUG</text>
<text x="162" y="81.6" transform="rotate(-90 162 81.6)">ASSEM</text>
<text x="174" y="95.7" transform="rotate(-90 174 95.7)">2768-m</text>
<text x="167.6" y="98.4" transform="rotate(-90 167.6 98.4)">Allgemeintol.</text>
<text x="170.8" y="96.1" transform="rotate(-90 170.8 96.1)">DIN ISO</text>
<text x="162" y="138.6" transform="rotate(-90 162 138.6)">BIEGEWERKZEUG</text>
</g>
<g font-size="2.3" fill="#231f20">
<text x="195" y="15.5" transform="rotate(-90 195 15.5)">Blatt</text>
<text x="199.4" y="12.5" transform="rotate(-90 199.4 12.5)">Bl.</text>
<text x="202.2" y="37.5" transform="rotate(-90 202.2 37.5)">(Ers.d.:)</text>
<text x="178.8" y="48.3" transform="rotate(-90 178.8 48.3)">Benennung:</text>
<text x="193.8" y="53" transform="rotate(-90 193.8 53)">Zeichnungsnummer:</text>
<text x="171.4" y="68.8" transform="rotate(-90 171.4 68.8)">Werkstoff:</text>
<text x="175.1" y="68.8" transform="rotate(-90 175.1 68.8)">Halbzeug:</text>
<text x="202.2" y="68.8" transform="rotate(-90 202.2 68.8)">(Ers.f.:)</text>
<text x="167.5" y="78.9" transform="rotate(-90 167.5 78.9)">Kanten</text>
<text x="170.6" y="79.4" transform="rotate(-90 170.6 79.4)">DIN ISO</text>
<text x="173.8" y="78.6" transform="rotate(-90 173.8 78.6)">13715</text>
<text x="178.1" y="80.2" transform="rotate(-90 178.1 80.2)">Name</text>
<text x="178.1" y="91.9" transform="rotate(-90 178.1 91.9)">Datum</text>
<text x="181.2" y="100" transform="rotate(-90 181.2 100)">Bear.</text>
<text x="184.2" y="100" transform="rotate(-90 184.2 100)">Gepr.</text>
<text x="187.2" y="100" transform="rotate(-90 187.2 100)">Norm</text>
<text x="202.2" y="105.5" transform="rotate(-90 202.2 105.5)">Nam.(Urspr.)</text>
<text x="202.2" y="114" transform="rotate(-90 202.2 114)">Datum</text>
<text x="202.2" y="131.1" transform="rotate(-90 202.2 131.1)">Änderung</text>
<text x="202.2" y="138.6" transform="rotate(-90 202.2 138.6)">Zust.</text>
<text x="154.6" y="164.3" transform="rotate(-90 154.6 164.3)">1.0038;RSt37-2</text>
<text x="157.2" y="164.3" transform="rotate(-90 157.2 164.3)">-</text>
<text x="161" y="164.3" transform="rotate(-90 161 164.3)">1.0038;RSt37-2</text>
<text x="163.6" y="164.3" transform="rotate(-90 163.6 164.3)">-</text>
<text x="167.3" y="164.3" transform="rotate(-90 167.3 164.3)">1.0038;RSt37-2</text>
<text x="170" y="164.3" transform="rotate(-90 170 164.3)">-</text>
<text x="173.7" y="164.3" transform="rotate(-90 173.7 164.3)">1.0038;RSt37-2</text>
<text x="176.3" y="164.3" transform="rotate(-90 176.3 164.3)">-</text>
<text x="180" y="164.3" transform="rotate(-90 180 164.3)">1.0038;RSt37-2</text>
<text x="182.7" y="164.3" transform="rotate(-90 182.7 164.3)">-</text>
<text x="186.4" y="164.3" transform="rotate(-90 186.4 164.3)">1.0038;RSt37-2</text>
<text x="189" y="164.3" transform="rotate(-90 189 164.3)">-</text>
<text x="192.7" y="164.3" transform="rotate(-90 192.7 164.3)">ST;Stahl</text>
<text x="195.4" y="164.3" transform="rotate(-90 195.4 164.3)">-</text>
<text x="199.1" y="164.3" transform="rotate(-90 199.1 164.3)">ST;Stahl</text>
<text x="201.8" y="164.3" transform="rotate(-90 201.8 164.3)">-</text>
<text x="154.6" y="212.1" transform="rotate(-90 154.6 212.1)">-</text>
<text x="157.2" y="212.1" transform="rotate(-90 157.2 212.1)">-</text>
<text x="161" y="212.1" transform="rotate(-90 161 212.1)">-</text>
<text x="163.6" y="212.1" transform="rotate(-90 163.6 212.1)">-</text>
<text x="167.3" y="212.1" transform="rotate(-90 167.3 212.1)">-</text>
<text x="170" y="212.1" transform="rotate(-90 170 212.1)">-</text>
<text x="173.7" y="212.1" transform="rotate(-90 173.7 212.1)">-</text>
<text x="176.3" y="212.1" transform="rotate(-90 176.3 212.1)">-</text>
<text x="180" y="212.1" transform="rotate(-90 180 212.1)">-</text>
<text x="182.7" y="212.1" transform="rotate(-90 182.7 212.1)">-</text>
<text x="186.4" y="212.1" transform="rotate(-90 186.4 212.1)">-</text>
<text x="189" y="212.1" transform="rotate(-90 189 212.1)">-</text>
<text x="193.9" y="212.1" transform="rotate(-90 193.9 212.1)">ISO 4762-M5x25</text>
<text x="199.1" y="212.1" transform="rotate(-90 199.1 212.1)">ISO 2338-B-4x28</text>
<text x="201.8" y="212.1" transform="rotate(-90 201.8 212.1)">-</text>
<text x="154.8" y="247" transform="rotate(-90 154.8 247)">-</text>
<text x="161.2" y="247" transform="rotate(-90 161.2 247)">-</text>
<text x="167.5" y="247" transform="rotate(-90 167.5 247)">-</text>
<text x="173.9" y="247" transform="rotate(-90 173.9 247)">-</text>
<text x="180.3" y="247" transform="rotate(-90 180.3 247)">-</text>
<text x="186.6" y="247" transform="rotate(-90 186.6 247)">-</text>
<text x="199.3" y="247" transform="rotate(-90 199.3 247)">Zylinderstift ungehaertet</text>
</g>
<g font-size="1.8" fill="#231f20">
<text x="159" y="68.8" transform="rotate(-90 159 68.8)">Dateiname der Zeichnung:</text>
<text x="159" y="81.6" transform="rotate(-90 159 81.6)">Dateityp:</text>
<text x="181" y="81.6" transform="rotate(-90 181 81.6)">Pfitzer</text>
<text x="181" y="92.6" transform="rotate(-90 181 92.6)">12.11.12</text>
<text x="159" y="138.6" transform="rotate(-90 159 138.6)">Dateiname des Zeichnungsobjektes:</text>
<text x="141.3" y="152.9" transform="rotate(-90 141.3 152.9)">6</text>
<text x="147.6" y="157" transform="rotate(-90 147.6 157)">Bemerkung</text>
<text x="141.3" y="189.6" transform="rotate(-90 141.3 189.6)">5</text>
<text x="147.6" y="204.4" transform="rotate(-90 147.6 204.4)">Sachnummer/Norm-Kurzbezeichnung</text>
<text x="141.3" y="230.9" transform="rotate(-90 141.3 230.9)">4</text>
<text x="146.6" y="235.1" transform="rotate(-90 146.6 235.1)">Benennung</text>
<text x="157" y="247" transform="rotate(-90 157 247)">(1/DRUCKFEDER)</text>
<text x="163.4" y="247" transform="rotate(-90 163.4 247)">(1/FUEHRUNG)</text>
<text x="169.7" y="247" transform="rotate(-90 169.7 247)">(1/MATRIZE)</text>
<text x="176.1" y="247" transform="rotate(-90 176.1 247)">(1/STELLPLATTE)</text>
<text x="182.5" y="247" transform="rotate(-90 182.5 247)">(1/STEMPEL)</text>
<text x="188.8" y="247" transform="rotate(-90 188.8 247)">(1/STOESSEL)</text>
<text x="194.1" y="247" transform="rotate(-90 194.1 247)">(20/DEI4762_0050_0250_129)</text>
<text x="201.5" y="247" transform="rotate(-90 201.5 247)">(40/I2338_B_040_028_ST)</text>
<text x="141.3" y="252.1" transform="rotate(-90 141.3 252.1)">3</text>
<text x="147.6" y="254.3" transform="rotate(-90 147.6 254.3)">Einheit</text>
<text x="141.3" y="260.3" transform="rotate(-90 141.3 260.3)">2</text>
<text x="147.6" y="262.6" transform="rotate(-90 147.6 262.6)">Menge</text>
<text x="141.3" y="268.6" transform="rotate(-90 141.3 268.6)">1</text>
<text x="146.6" y="269.6" transform="rotate(-90 146.6 269.6)">Lfd.</text>
<text x="148.7" y="269.3" transform="rotate(-90 148.7 269.3)">Nr.</text>
</g>
<g font-size="1.7" fill="#231f20">
<text x="148.6" y="238.7" transform="rotate(-90 148.6 238.7)">(Kategorie/Dateiname)</text>
<text x="138.4" y="270.9" transform="rotate(-90 138.4 270.9)">Mengenübersichtsstückliste ( DIN 6771-A; DIN 199 T2) / alle Teile aller Baugruppenebenen / keine Baugruppen</text>
</g>
<g font-size="1.4" fill="#231f20">
<text x="193.1" y="100" transform="rotate(-90 193.1 100)">Hochschule für Technik und Wirtschaft</text>
<text x="194.7" y="100" transform="rotate(-90 194.7 100)">Beethovenstr.1</text>
<text x="196.3" y="100" transform="rotate(-90 196.3 100)">73430 Aalen</text>
</g>
</svg>
